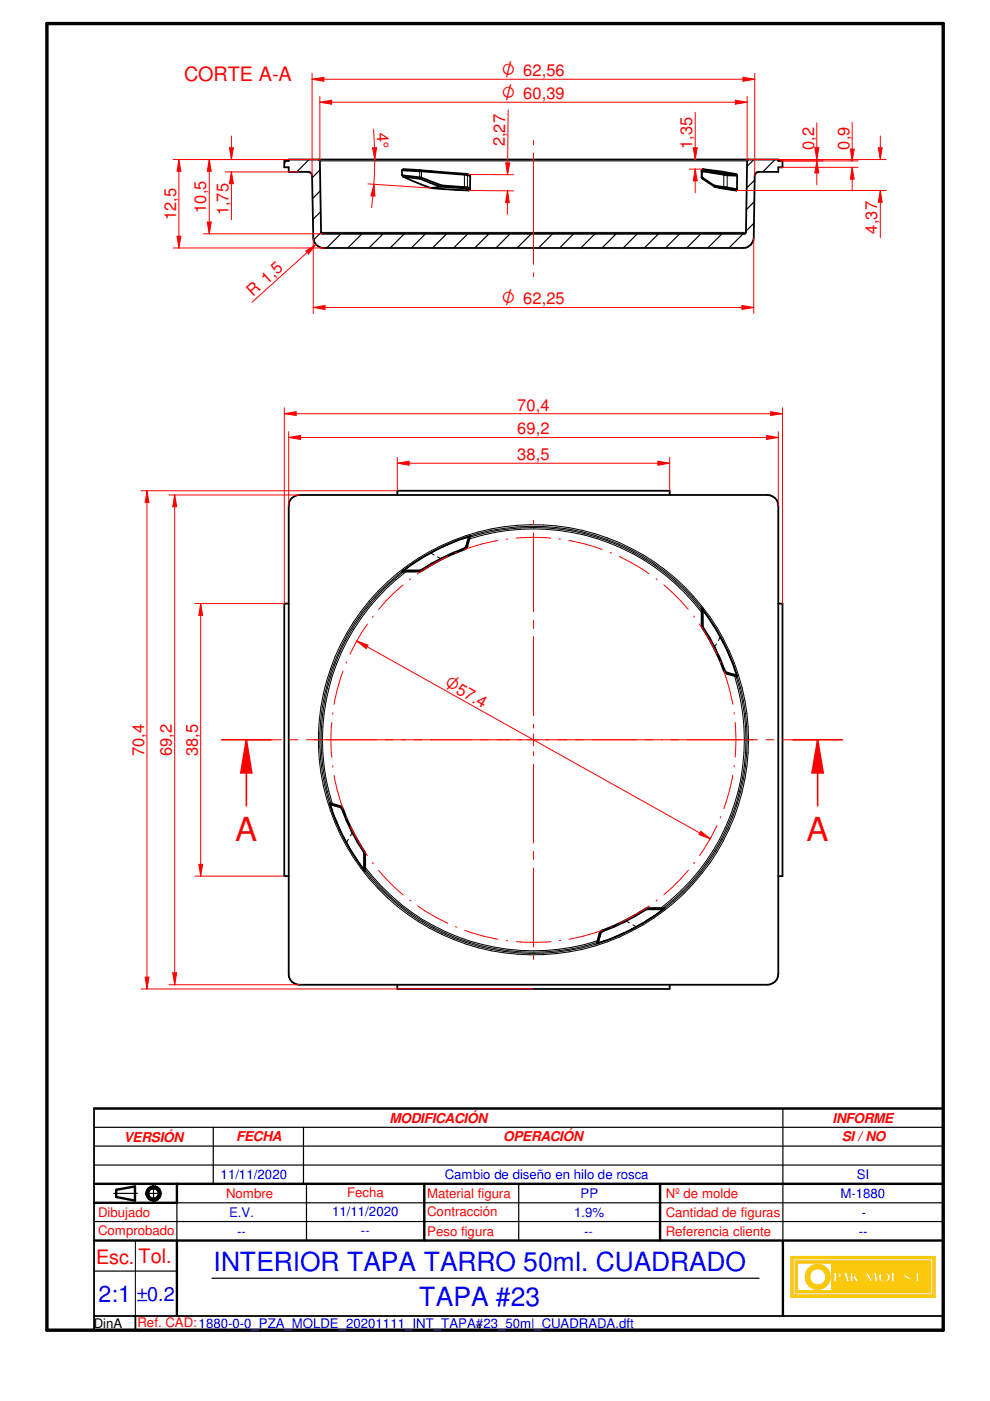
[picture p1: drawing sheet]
<svg xmlns="http://www.w3.org/2000/svg" width="210mm" height="297mm" viewBox="0 0 210 297" stroke-linecap="round" stroke-linejoin="round" font-family="sans-serif">
<path d="M9.9 5h190.1v277h-190.1z" fill="none" stroke="#000" stroke-width=".72"/>
<g fill="none" stroke="#000" stroke-width=".51">
<path d="M19.9 255h17.6M19.9 251h180.1M24.6 252.3v1.5M28.6 251.5v3.1M140 251v12M19.9 263h180.1M166 263v16"/>
<circle cx="32.5" cy="253" r="1.5"/>
<circle cx="32.6" cy="253" r="1.14"/>
</g>
<path d="M19.9 235v47h180.1v-47M19.9 279h180.1M28.7 279v3" fill="none" stroke="#000" stroke-width=".38"/>
<g fill="none" stroke="#000" stroke-width=".25">
<path d="M45.2 239v12M64.3 239v12M166 235v28M19.9 247h180.1M19.9 259h180.1M24.1 253h5M30.8 253h3.5M32.6 251.3v3.5M37.5 255v8M65 251v12M110 251v12M19.9 269.5h17.6"/>
<path d="M45 271h116"/>
</g>
<g fill="#faca0a">
<path d="M167.7 266.4v8.6h30.5v-8.6zM168.1 266.9h29.7v7.7h-29.7z" fill-rule="evenodd"/>
<path d="M168.6 267.3v6.8h28.7v-6.8zM193.1 271.5a.3 .3 0 0 1 .6 0 .3 .3 0 0 1-.6 0zM194.2 269.7h.6v1.9h.8v.2h-1.4zM195.9 271.4l.4-.1v.4l-.3 .1zM169.1 267.8h7.2v5.8h-7.2zM176.8 269.7h.8a.61 .61 0 0 1 .8 .5 .61 .61 0 0 1-.6 .7h-.4v.9h-.6zM179 269.7h.5l.6 2.1h-.6l-.1-.4h-.6l-.2 .4h-.2zM180.3 269.7h.5v.9l.8-.9h.3l-.5 .7 .7 1.4h-.7l-.5-.9-.1 .9h-.5zM182.2 270.6h.8v.2h-.8zM183.7 269.7h.3l.7 1.4 .8-1.4h.3l.3 2.1h-.6l-.1-1.2-.7 1.2h-.2l-.6-1.2-.2 1.2h-.4zM186.4 270.2a1.19 1.19 0 0 1 1.7-.4 1.19 1.19 0 0 1 .3 1.7 1.2 1.2 0 0 1-1.5 .2 1.2 1.2 0 0 1-.5-1.5zM189 269.7h.6v1.9h.8v.2h-1.4zM191.6 270a.73 .73 0 0 1 .8-.3 .73 .73 0 0 1 .6 .6l-.3 .1a.35 .35 0 0 0-.3-.5 .35 .35 0 0 0-.4 .4l.3 .1a.74 .74 0 0 1 .6 1.1 .74 .74 0 0 1-1.2 .1l-.1-.5h.2v.3a.35 .35 0 0 0 .5 .2 .35 .35 0 0 0 .1-.5 .88 .88 0 0 1-.8-1.1z" fill-rule="evenodd"/>
</g>
<g fill="none" stroke="#faca0a" stroke-width=".25">
<path d="M176.8 269.7h.8a.63 .63 0 0 1 .7 .3 .63 .63 0 0 1 0 .8l-.9 .1v.9h-.6zM179 269.7h.5l.6 2.1h-.6l-.1-.4h-.6l-.2 .4h-.2zM180.3 269.7h.5v.9l.8-.9h.3l-.5 .7 .7 1.4h-.7l-.5-.9-.1 .9h-.5zM183.7 269.7h.3l.7 1.4 .8-1.4h.3l.3 2.1h-.6l-.1-1.2-.7 1.2h-.2l-.6-1.2-.2 1.2h-.4zM186.4 270.2a1.19 1.19 0 0 1 1.7-.4 1.19 1.19 0 0 1 .3 1.7 1.2 1.2 0 0 1-1.5 .2 1.2 1.2 0 0 1-.5-1.5zM191.8 271.3h.1M192.2 271.7l-.4-.3v-.3h-.2a.73 .73 0 0 0 .4 .7 .73 .73 0 0 0 .8-.1M192.2 271.7h.1M192.2 269.7l-.4 .2-.2 .4a1.24 1.24 0 0 0 .9 1l.1 .1M192.3 269.7h.1M192.3 269.7l.6 .3 .1 .3-.3 .1a.35 .35 0 0 0-.3-.5 .35 .35 0 0 0-.4 .4l1 .6-.2 .8M192.3 270.4h.1"/>
<path d="M192.6 271.4h.1M192.6 271.4l-.4 .3M192.8 271.7h.1"/>
</g>
<path d="M171.3 269.1a2.65 2.65 0 0 1 2.9-.9 2.65 2.65 0 0 1 1.8 2.4h-.9a1.75 1.75 0 0 0-2.6-1.4 1.75 1.75 0 0 0 0 3 1.75 1.75 0 0 0 2.6-1.4h.9a2.66 2.66 0 0 1-3.6 2.4 2.66 2.66 0 0 1-1.1-4.1z" fill-rule="evenodd" fill="#faca0a"/>
<path d="M171.5 268.9a2.65 2.65 0 0 1 2.8-.7 2.65 2.65 0 0 1 1.7 2.4h-.9a1.74 1.74 0 0 0-2.6-1.4 1.74 1.74 0 0 0 0 3 1.74 1.74 0 0 0 2.6-1.4h.9a2.65 2.65 0 0 1-3.7 2.3 2.65 2.65 0 0 1-.8-4.2z" fill="none" stroke="#faca0a" stroke-width=".25"/>
<path d="M177.4 270l.4 .2v.4l-.3 .2h-.1z" fill-rule="evenodd" fill="#faca0a"/>
<path d="M177.4 270l.4 .2v.4l-.3 .2h-.1z" fill="none" stroke="#faca0a" stroke-width=".25"/>
<path d="M179.1 270.3l.2 .8h-.5z" fill="#faca0a"/>
<path d="M179.1 270.3l.2 .8h-.5z" fill="none" stroke="#faca0a" stroke-width=".25"/>
<path d="M187.1 270.2a.65 .65 0 0 1 .8-.1 .65 .65 0 0 1 .3 .7 .68 .68 0 0 1-.7 .9 .68 .68 0 0 1-.6-.9z" fill-rule="evenodd" fill="#faca0a"/>
<g fill="none" stroke="#faca0a" stroke-width=".25">
<path d="M167.7 266.4h30.5v8.6h-30.5zM168.1 266.9h29.7v7.7h-29.7zM168.6 267.3h28.7v6.8h-28.7zM169.1 267.8h7.2v5.8h-7.2zM182.2 270.6h.8v.2h-.8zM187.2 270l.3-.1a.9 .9 0 0 1 .6 .9 .9 .9 0 0 1-.6 .9 .96 .96 0 0 1-.3-1.7zM189 269.7h.6v1.9h.8v.2h-1.4zM194.2 269.7h.6v1.9h.8v.2h-1.4zM195.9 271.4l.4-.1v.4l-.3 .1z"/>
<circle cx="193.4" cy="271.5" r=".27"/>
</g>
<path d="M19.9 235h180.1M24.6 253.8l4 .8M28.6 251.5l-4 .8M37.5 251v4M90 251v12M37.5 263v16" fill="none" stroke="#000" stroke-width=".51"/>
<g fill="none" stroke="#000" stroke-width=".25">
<path d="M60.7 34.1l-.4 .5M65.5 33.8l-2.6 2.6M67.8 36l-1.6 1.7M159.9 33.8l-1.5 1.5M160 38.2l-1.7 1.7M164.3 33.8l-2.6 2.6M67.9 40.5l-1.6 1.6M68 44.9l-1.7 1.6M68.1 49.3l-1.6 1.6M72.3 49.6l-3 3M76.8 49.6l-3.1 3M81.2 49.6l-3 3"/>
<path d="M85.7 49.6l-3 3M90.2 49.6l-3 3M94.7 49.6l-3 3M99.2 49.6l-3 3M103.7 49.6l-3 3M108.2 49.6l-3 3M112.6 49.6l-3 3M117.1 49.6l-2.9 3M121.6 49.6l-2.9 3M126.2 49.6l-3.1 3M130.6 49.6l-3 3M135.1 49.6l-3 3"/>
<path d="M139.6 49.6l-3 3M144.1 49.6l-3 3M148.6 49.6l-3 3M153.1 49.6l-3 3M157.6 49.6l-3 3M159.9 47.3l-1.7 1.7M159.9 42.8l-1.7 1.6M19.9 239h180.1M19.9 235h180.1M45.2 235h.1M64.3 235h.1M19.9 243h180.1"/>
<path d="M37.5 255h162.5"/>
</g>
<g fill="none" stroke="#000" stroke-width=".21">
<path d="M67.8 34.1h90.6M89 36.3l-.1 1.6M89 36.1l.1 .2M89.3 36.1l.1 1.6M98.4 36.8l.2 .2M98.5 37v2.7M98.6 39.7l-.2 .2M98.8 36.9l.3 .2M99.1 39.7l-.3 .3M99.1 37.2v2.6M149 36.1l-.2 .2M149.1 36.1l-.2 .2v1.3"/>
<path d="M153.5 37v2.7M153.5 39.7l.2 .2M153.7 36.8l-.2 .2M154 39.7l.2 .3M154.2 36.9l-.2 .2M154.2 37.2v2.6M68.1 49.3h90.1M89.3 118.4l-1.9 1.3M91.4 117.3l-1 .5M91.4 117.3l.6 .3M91.9 119.3l-1.3 .8M92.6 116.6l-1.2 .7"/>
<path d="M92.8 118.1l.6 .4-.7 .3M93.6 118.6h.1M94.2 118.1l-.7 .4M96.6 114.8l-2.7 1.2M96.7 117l-1.6 .6M98.4 116.3l.2 .2M98.4 116.3l-.8 .3M99 115.1l-.2 .7 .3 .2M99.4 113.8l-1.4 .5M99.4 113.8h.1M99.4 113.8l-.2 .6M99.5 114.3a44.7 44.7 0 0 1 49.3 15.5"/>
<path d="M99.6 113.9a45.1 45.1 0 0 1 49.2 15.5M85.3 121.2h.1M85.6 121.2a45 45 0 0 0-15.5 49.1M86.1 121.2a44.6 44.6 0 0 0-15.6 49.2M86.4 120.4l-.9 .6h1.2M87.8 121h1.2M89 120.9l.1 .3M89.3 120.9v.1M89.8 120.5l-.6 .5M148.9 131.6v1.1M149 132.9l.4 .7M149 132.8h-.2"/>
<path d="M149.1 133.1h-.2M149.6 130.2l-.7-1v1.2M149.9 134.3l.8 1.4M150.3 131.1l1.3 2M151.1 136.5l.4 .7M151.5 137.2h.1M151.5 137.2l.4 .8M151.9 136.5l-.4 .7M152.1 134.1l.6 1M152.3 138.9l.7 1.6M152.7 135.1l.7 1.3M152.7 135.1l-.4 .7"/>
<path d="M154.1 137.7l1.1 2.7M153.4 141.4l.3 .8M153.7 142.2l-.2 .1M154 142.8l.2-.2 .6 .2M155.5 143l.7 .1M155.7 141.8l.5 1.3M155.7 143.3a44.8 44.8 0 0 1-15.6 49.2M156.1 143.4a44.9 44.9 0 0 1-15.5 49.1M156.2 143.1v.2M70 170.5l.1 .1M70.1 170.6l.4 1.3M70.1 170.6l.6 .2"/>
<path d="M71 173.4l1.2 2.6M71.4 170.9l.6 .2 .2-.2M72.5 171.5l.4 .8M72.7 171.4l-.2 .2M72.9 177.4l.6 1.2M73.2 173.2l.7 1.7M73.5 178.6l.5 1M73.9 177.9l-.4 .7M74.3 175.8l.4 .8M74.7 176.5l-.4 .7M74.7 176.6l.4 .6M74.8 176.5l-.1 .1"/>
<path d="M74.8 176.3v.1M75.5 178l.8 1.4M74.6 180.6l1.3 2M76.8 180.1l.4 .7M77.3 183.3v1.2l-.7-.9M77.3 181v1.1M77.3 180.6l-.2 .1M77.4 183.9a44.7 44.7 0 0 0 49.3 15.6M77.4 184.4a45 45 0 0 0 49.2 15.4M77.4 180.9l-.2 .1M126.7 199.9h.1M127 199.3l-.2 .6"/>
<path d="M127.2 197.8l.1 .2-.1 .6M128.1 199.4l-1.3 .5M128.6 197.1l-.8 .3-.2-.1M131.1 196l-1.6 .8M132 195.7l.8-.4 .6 .4M132.2 197.8l-2.6 1.2M132.7 195.2h.1M133.5 194.9l-.7 .3M134.2 196.1l.7 .4M134.9 196.5l-1.3 .6M135.6 193.7l-1.4 .8M135.8 195.9l-.9 .6"/>
<path d="M136.9 192.7v.2M137.1 192.7l-.7 .5M137.1 192.5l.1 .3M137.2 192.7h1.2M138.9 194.1l-2 1.2M139.6 192.7h1.1l-.9 .6M141 192.5l-.1 .1M28.7 263v16"/>
<circle cx="113.1" cy="156.9" r="45.3"/>
<circle cx="113.1" cy="156.9" r="45.6"/>
</g>
<g fill="none" stroke="#000" stroke-width=".38">
<path d="M60.3 34.1h.9v-.3h103.8v.3h.9v1.4h-.9v.9h-4.2l-.7 .4-.1 .4-.2 13.2a2.24 2.24 0 0 1-2.2 2.2h-88.9a2.24 2.24 0 0 1-2.3-2.2l-.3-13.6-.7-.4h-4.2v-.9h-.9zM67.5 33.8l.3 .3 .3 15.2 .3 .3h89.4l.4-.3 .2-15.2 .3-.3M85.2 36.1l13.9 1M85.2 36.1l.4-.2 12.8 .9a1.33 1.33 0 0 1 1.3 .5M85.2 36.1l.1 1.1M85.3 37.2l.2 .3M85.3 37.2l3.6 .4M85.5 37.5l5.9 2.4M85.5 37.5l3.7 .4M89 37.6l4.7 1.7M89.2 37.9l4.2 1.7-2 .3M89.4 37.6l-.2 .3"/>
<path d="M91.4 39.9l8 .5M93.7 39.3l5.4 .4M93.7 39.3l-.3 .3 5.4 .4M99.1 37.2l.6 .1M99.1 39.8l.6 .3M99.7 37.3v2.8M148.8 37.6h.1M148.9 37.6l2.5 1.7M148.9 37.6l.1 .3 2.5 1.7M148.9 36.3l4.6 .7M149 35.9v.2M149 35.9l-.2 .2v1.5l.1 .3"/>
<path d="M149 35.9l4.2 .5 3 .6M149 36.1l4.7 .7 2.5 .2M151.4 39.3l4.9 .8M151.4 39.3l.1 .3M151.5 39.6l4.7 .8M153.5 37l2.8 .3M156.2 37l.1 .3M156.3 37.3v2.8M98.8 40l.6 .4M99.7 40.1l-.3 .3M156.3 40.1l-.1 .3M61.8 105.6l1.1-.6 .6-.1h99.3a2.31 2.31 0 0 1 2.2 2.3v99.3a2.31 2.31 0 0 1-2.2 2.3h-99.3a2.24 2.24 0 0 1-2.3-2.3v-99.3l.1-.6z"/>
<path d="M84.2 104.9v-.8h57.8v.8M99.4 113.7h.3l-.6 2.3-.5 .5a49.6 49.6 0 0 0-9.5 4.7h-3.9l.4-.3M99.4 113.7a45.6 45.6 0 0 0-13.8 7.2M99.4 113.7l-.6 2.1-.4 .5a53.4 53.4 0 0 0-9.4 4.6h-3.4M61.2 128h-.9v57.8h.9M149 129.3l-.2-.3v3.8l.1 .3a56.5 56.5 0 0 1 4.8 9.5l2.6 .9-.1-.3M149 129.3a46.5 46.5 0 0 1 7.2 13.9M149 129.3l.1 3.8a52.2 52.2 0 0 1 4.8 9.4l2.3 .7M165 128h.9v57.8h-.9M70 170.6l-.1-.3 2.1 .6 .7 .5a49.6 49.6 0 0 0 4.7 9.5v3.8l-.2-.3M70 170.6a46.5 46.5 0 0 0 7.2 13.8M70 170.6l2.3 .7a48.4 48.4 0 0 0 4.8 9.4l.1 3.7"/>
<path d="M140.7 192.8l.3-.3h-3.9l-.2 .2a59.8 59.8 0 0 1-9.5 4.8l-.3 .5-.6 2.1 .3-.1M140.7 192.8a45.2 45.2 0 0 1-13.9 7.2M140.7 192.8l-3.8 .1a52.2 52.2 0 0 1-9.4 4.8l-.7 2.3M84.2 208.8v.9h57.8v-.9"/>
</g>
<g fill="#000">
<circle cx="99.1" cy="39.7" r=".19"/>
<circle cx="99.1" cy="37.1" r=".19"/>
<circle cx="148.8" cy="36.3" r=".19"/>
<circle cx="148.8" cy="37.6" r=".19"/>
<circle cx="148.9" cy="36.3" r=".19"/>
<circle cx="149" cy="37.9" r=".19"/>
<circle cx="149" cy="36.1" r=".19"/>
<circle cx="153.5" cy="37" r=".19"/>
<circle cx="98.8" cy="40" r=".19"/>
</g>
<g fill="none" stroke="#f00" stroke-width=".21">
<path d="M113.1 29.8v.9M113.1 32.5v23.5M165.4 35.5h16.5M165.4 34.1h16.5M180.7 35.5l.4 2.5h-.8zM113.1 57.8v.9M113.1 110.3v.9M113.1 113v16.7M113.1 131.5v1.7M113.1 135v16.7M66.6 156.8h.8M69.3 156.8h16.7"/>
<path d="M87.8 156.8h1.7M91.3 156.8h16.7M109.8 156.8h.8M111.8 156.8h2.5M113.1 153.5v.8M113.1 155.6v2.5M113.1 159.4v.8M115.6 156.8h.8M118.2 156.8h16.8M136.7 156.8h1.8M140.3 156.8h16.7M158.7 156.8h.9"/>
<path d="M113.1 162v16.7M113.1 180.5v1.7M113.1 184v16.7M113.1 202.5v.9"/>
</g>
<path d="M180.7 35.5l.4 2.5h-.8z" fill="#f00"/>
<path d="M180.3 31.6h.8l-.4 2.5z" fill="none" stroke="#f00" stroke-width=".21"/>
<path d="M180.3 31.6h.8l-.4 2.5z" fill="#f00"/>
<path d="M165 33.8h9.5M165.4 34.1h9.1M172.8 31.3h.8l-.4 2.5zM180.7 25.9v8.2M180.7 35.5v5" fill="none" stroke="#f00" stroke-width=".21"/>
<path d="M172.8 31.3h.8l-.4 2.5z" fill="#f00"/>
<path d="M173.2 34.1l.4 2.6h-.8z" fill="none" stroke="#f00" stroke-width=".21"/>
<path d="M173.2 34.1l.4 2.6h-.8z" fill="#f00"/>
<path d="M158.7 33.8h29.2M173.2 26.1v7.7M173.2 34.1v5.1M186.2 31.3h.8l-.4 2.5zM156.2 40.4h31.7" fill="none" stroke="#f00" stroke-width=".21"/>
<path d="M186.2 31.3h.8l-.4 2.5z" fill="#f00"/>
<path d="M186.6 40.4l.4 2.5h-.8z" fill="none" stroke="#f00" stroke-width=".21"/>
<path d="M186.6 40.4l.4 2.5h-.8z" fill="#f00"/>
<path d="M146.1 35.9h2.9M147 31.3h.8l-.4 2.5zM186.6 28.8v5M186.6 40.4v10" fill="none" stroke="#f00" stroke-width=".21"/>
<path d="M147 31.3h.8l-.4 2.5z" fill="#f00"/>
<path d="M147.4 35.9l.4 2.5h-.8z" fill="none" stroke="#f00" stroke-width=".21"/>
<path d="M147.4 35.9l.4 2.5h-.8z" fill="#f00"/>
<path d="M36.7 33.8h27.6M37.9 33.8l.5 2.5h-.9zM147.4 23.8v10M147.4 35.9v5M36.7 52.6h32" fill="none" stroke="#f00" stroke-width=".21"/>
<path d="M37.9 33.8l.5 2.5h-.9z" fill="#f00"/>
<path d="M37.5 50.1h.9l-.5 2.5z" fill="none" stroke="#f00" stroke-width=".21"/>
<path d="M37.5 50.1h.9l-.5 2.5z" fill="#f00"/>
<path d="M37.9 33.8v18.8M43.1 33.8h24.4M43.1 49.6h25.3M43.9 47.1h.9l-.4 2.5z" fill="none" stroke="#f00" stroke-width=".21"/>
<path d="M43.9 47.1h.9l-.4 2.5z" fill="#f00"/>
<path d="M44.4 33.8l.4 2.5h-.9z" fill="none" stroke="#f00" stroke-width=".21"/>
<path d="M44.4 33.8l.4 2.5h-.9z" fill="#f00"/>
<path d="M44.4 33.8v15.8M47.8 36.4h15.5M47.8 33.8h13.4M49.1 36.4l.4 2.5h-.9z" fill="none" stroke="#f00" stroke-width=".21"/>
<path d="M49.1 36.4l.4 2.5h-.9z" fill="#f00"/>
<path d="M48.6 31.3h.9l-.4 2.5z" fill="none" stroke="#f00" stroke-width=".21"/>
<path d="M48.6 31.3h.9l-.4 2.5z" fill="#f00"/>
<path d="M49.1 28.8v5M49.1 36.4v10.2M66.4 50.4v16.1M159.8 50.4v16.1M66.4 65.2l2.5-.4v.8z" fill="none" stroke="#f00" stroke-width=".21"/>
<path d="M66.4 65.2l2.5-.4v.8z" fill="#f00"/>
<path d="M157.3 64.8l2.5 .4-2.5 .4z" fill="none" stroke="#f00" stroke-width=".21"/>
<path d="M157.3 64.8l2.5 .4-2.5 .4z" fill="#f00"/>
<path d="M67.8 20.4v13.7M155.9 21.3l2.5 .4-2.5 .4zM158.4 20.4v13.7M66.4 65.2h93.4" fill="none" stroke="#f00" stroke-width=".21"/>
<path d="M155.9 21.3l2.5 .4-2.5 .4z" fill="#f00"/>
<path d="M67.8 21.7l2.5-.4v.8z" fill="none" stroke="#f00" stroke-width=".21"/>
<path d="M67.8 21.7l2.5-.4v.8z" fill="#f00"/>
<path d="M66.2 15.6v21.6M66.2 16.8l2.5-.4v.8zM160 15.6v21.6M67.8 21.7h90.6" fill="none" stroke="#f00" stroke-width=".21"/>
<path d="M66.2 16.8l2.5-.4v.8z" fill="#f00"/>
<path d="M157.5 16.4l2.5 .4-2.5 .4z" fill="none" stroke="#f00" stroke-width=".21"/>
<path d="M157.5 16.4l2.5 .4-2.5 .4z" fill="#f00"/>
<path d="M66.2 16.8h93.8M64.9 53.2l2.1-1.3-1.6 1.9zM67 51.9l-13.6 12.2" fill="none" stroke="#f00" stroke-width=".21"/>
<path d="M64.9 53.2l2.1-1.3-1.6 1.9z" fill="#f00"/>
<path d="M99.4 37h9.5M99.4 40.4l9.5 .1M107.6 40.4l.4 2.6-.8-.1z" fill="none" stroke="#f00" stroke-width=".21"/>
<path d="M107.6 40.4l.4 2.6-.8-.1z" fill="#f00"/>
<path d="M107.2 34.5h.9l-.5 2.5z" fill="none" stroke="#f00" stroke-width=".21"/>
<path d="M107.2 34.5h.9l-.5 2.5z" fill="#f00"/>
<g fill="none" stroke="#f00" stroke-width=".21">
<path d="M107.7 23.3l-.1 13.7M107.6 40.4v5.1M156 156.8l-.1 3.7M74.3 175.1l1.2 2.4 2.4 3.9M152 175a35.7 35.7 0 0 1-3.7 6.4M152.8 173.1l-.1 .3M155.4 164.4a38.5 38.5 0 0 1-1.9 7M155.7 162.3v.3M79 182.9l.2 .2M80.3 184.5l3.4 3.7 1.8 1.5M86.9 190.8l.2 .2M88.6 192.1a41.2 41.2 0 0 0 6.3 3.6"/>
<path d="M96.6 196.5l.3 .1M98.5 197.2a38.5 38.5 0 0 0 7.1 1.9M107.4 199.4l.3 .1M109.5 199.6a39.7 39.7 0 0 0 7.3 0M118.9 199.4h-.3M127.7 197.2a41 41 0 0 1-7.1 1.9M129.7 196.5l-.3 .1M137.7 192.1l-3.9 2.4-2.5 1.2M139.4 190.8l-.3 .2M146 184.5l-1.6 1.8-3.6 3.4M147.3 182.8l-.2 .3"/>
</g>
<path d="M94.8 118l-2.4 1.3-3.9 2.4M77.9 132.3a41.2 41.2 0 0 0-3.7 6.4M79.1 130.6l-.1 .3M85.4 124l-3.6 3.5-1.5 1.7M87.1 122.7l-.3 .2M70.4 153.2a32.1 32.1 0 0 0 0 7.4M70.6 151.1l-.1 .3M72.7 142.3a38.5 38.5 0 0 0-1.9 7.1M73.5 140.3l-.1 .3M70.5 162.3l.1 .3M70.9 164.4a32.7 32.7 0 0 0 1.9 7.1M73.4 173.2l.1 .2" fill="none" stroke="#f00" stroke-width=".21"/>
<path d="M96.8 117.1l-.3 .2M105.5 114.6a41 41 0 0 0-7 1.9M107.6 114.3h-.3M109.4 114.1a39.7 39.7 0 0 1 7.4 0M118.5 114.3h.3M120.6 114.6a38.5 38.5 0 0 1 7.1 1.9M129.4 117.1l.3 .2M131.3 118l4.8 2.6 1.5 1.1M139.1 122.7l.2 .2M140.8 124l3.6 3.5 1.5 1.7M147.1 130.6l.1 .3M148.3 132.3l2.4 3.9 1.3 2.4" fill="none" stroke="#f00" stroke-width=".21"/>
<path d="M75.6 135.9l75 41.9M152.7 140.3l.1 .2M153.5 142.2a41 41 0 0 1 1.9 7.1M155.7 151.1v.3M155.9 153.2l.1 3.6M148.6 176.2l2 1.6-2.4-.8z" fill="none" stroke="#f00" stroke-width=".21"/>
<path d="M148.6 176.2l2 1.6-2.4-.8z" fill="#f00"/>
<path d="M75.6 135.9l2.4 .9-.4 .7z" fill="none" stroke="#f00" stroke-width=".21"/>
<path d="M75.6 135.9l2.4 .9-.4 .7z" fill="#f00"/>
<path d="M60.3 86.4v41.6M60.3 87.7l2.5-.4v.8zM165.9 86.4v41.6" fill="none" stroke="#f00" stroke-width=".21"/>
<path d="M60.3 87.7l2.5-.4v.8z" fill="#f00"/>
<path d="M163.4 87.3l2.5 .4-2.5 .4z" fill="none" stroke="#f00" stroke-width=".21"/>
<path d="M163.4 87.3l2.5 .4-2.5 .4z" fill="#f00"/>
<path d="M60.3 87.7h105.6M61.2 91.5v15.7M61.2 92.8l2.5-.5v.9zM165 91.5v15.7" fill="none" stroke="#f00" stroke-width=".21"/>
<path d="M61.2 92.8l2.5-.5v.9z" fill="#f00"/>
<path d="M162.5 92.3l2.5 .5-2.5 .4z" fill="none" stroke="#f00" stroke-width=".21"/>
<path d="M162.5 92.3l2.5 .5-2.5 .4z" fill="#f00"/>
<path d="M61.2 92.8h103.8M84.2 97v7.1M84.2 98.2l2.5-.4v.8zM142 97v7.1" fill="none" stroke="#f00" stroke-width=".21"/>
<path d="M84.2 98.2l2.5-.4v.8z" fill="#f00"/>
<path d="M139.5 97.8l2.5 .4-2.5 .4z" fill="none" stroke="#f00" stroke-width=".21"/>
<path d="M139.5 97.8l2.5 .4-2.5 .4z" fill="#f00"/>
<path d="M84.2 98.2h57.8M29.9 104.1h54.3M31.2 104.1l.4 2.5h-.8zM29.9 209.7h83.2" fill="none" stroke="#f00" stroke-width=".21"/>
<path d="M31.2 104.1l.4 2.5h-.8z" fill="#f00"/>
<path d="M30.8 207.2h.8l-.4 2.5z" fill="none" stroke="#f00" stroke-width=".21"/>
<path d="M30.8 207.2h.8l-.4 2.5z" fill="#f00"/>
<path d="M31.2 104.1v105.6M35.8 104.9h27.7M37 104.9l.5 2.5h-.9zM35.8 208.8h27.7" fill="none" stroke="#f00" stroke-width=".21"/>
<path d="M37 104.9l.5 2.5h-.9z" fill="#f00"/>
<path d="M36.6 206.2h.9l-.5 2.6z" fill="none" stroke="#f00" stroke-width=".21"/>
<path d="M36.6 206.2h.9l-.5 2.6z" fill="#f00"/>
<path d="M37 104.9v103.9M41.3 128h19M41.3 185.8h19M42.2 183.3h.8l-.5 2.5z" fill="none" stroke="#f00" stroke-width=".21"/>
<path d="M42.2 183.3h.8l-.5 2.5z" fill="#f00"/>
<path d="M42.5 128l.5 2.5h-.8z" fill="none" stroke="#f00" stroke-width=".21"/>
<path d="M42.5 128l.5 2.5h-.8z" fill="#f00"/>
<g fill="none" stroke="#f00" stroke-width=".21">
<path d="M42.5 128v57.8M52.2 156.8h7.4M61.4 156.8h1.8M64.9 156.8h14.9M81.6 156.8h1.8M85.1 156.8h14.9M101.8 156.8h1.7M105.3 156.8h14.9M122 156.8h1.7M125.5 156.8h14.9M142.2 156.8h1.7M145.7 156.8h14.9"/>
<path d="M162.4 156.8h1.7M165.9 156.8h7.5"/>
</g>
<path d="M57.5 156.8h-5.3v14.1M168.1 156.8h5.3" fill="none" stroke="#f00" stroke-width=".34"/>
<path d="M52.2 156.8l1.2 7.1h-2.3z" fill="#f00"/>
<path d="M52.2 156.8l1.2 7.1h-2.3zM173.4 156.8v14.1" fill="none" stroke="#f00" stroke-width=".34"/>
<path d="M173.4 156.8l1.1 7.1h-2.3z" fill="#f00"/>
<path d="M47 156.8h5.2M173.4 156.8l1.1 7.1h-2.3zM173.4 156.8h5.2" fill="none" stroke="#f00" stroke-width=".34"/>
<path d="M91.4 39.9l2.7 .1M94.9 40.1l.7 .1M96.4 40.2l2.7 .2" fill="none" stroke="#000" stroke-width=".21"/>
<path d="M78 39l13.4 .9M79.3 39.1l.2 2.5-.8-.1z" fill="none" stroke="#f00" stroke-width=".21"/>
<path d="M79.3 39.1l.2 2.5-.8-.1z" fill="#f00"/>
<path d="M79 31.3h.8l-.3 2.5z" fill="none" stroke="#f00" stroke-width=".21"/>
<path d="M79 31.3h.8l-.3 2.5z" fill="#f00"/>
<path d="M79.2 27.4a78.8 78.8 0 0 1-.4 16.6" fill="none" stroke="#f00" stroke-width=".21"/>
<g font-size="7" fill="#f00">
<text x="49.9" y="178.3">A</text>
<text x="171" y="178.3">A</text>
</g>
<g font-size="5.6" fill="#00f">
<text x="45.3" y="269.4">INTERIOR TAPA TARRO 50ml. CUADRADO</text>
<text x="88.9" y="276.9">TAPA #23</text>
</g>
<text font-size="4.9" fill="#00f" x="20.9" y="276">2:1</text>
<g font-size="4.2" fill="#f00">
<text x="39" y="17.1">CORTE A-A</text>
<text x="20.4" y="267.9">Esc.</text>
<text x="29.3" y="267.9">Tol.</text>
</g>
<text font-size="4.2" fill="#00f" x="28.9" y="275.8">±0.2</text>
<g font-size="3.9" fill="#f00">
<text x="106.4" y="16.2">O 62,56</text>
<text x="106.4" y="21">O 60,39</text>
<text x="106.4" y="64.6">O 62,25</text>
<text x="94.1" y="145.5" transform="rotate(29 94.1 145.5)">O57.4</text>
</g>
<g font-size="3.5" fill="#f00">
<text x="79.9" y="28.2" transform="rotate(87 79.9 28.2)">4°</text>
<text x="107.1" y="31" transform="rotate(-90 107.1 31)">2,27</text>
<text x="146.8" y="31.5" transform="rotate(-90 146.8 31.5)">1,35</text>
<text x="172.6" y="31.8" transform="rotate(-90 172.6 31.8)">0,2</text>
<text x="180.1" y="31.7" transform="rotate(-90 180.1 31.7)">0,9</text>
<text x="37.3" y="46.7" transform="rotate(-90 37.3 46.7)">12,5</text>
<text x="43.7" y="45.1" transform="rotate(-90 43.7 45.1)">10,5</text>
<text x="48.4" y="45.7" transform="rotate(-90 48.4 45.7)">1,75</text>
<text x="186" y="49.5" transform="rotate(-90 186 49.5)">4,37</text>
<text x="53.6" y="63" transform="rotate(-42 53.6 63)">R 1,5</text>
<text x="109.7" y="87.1">70,4</text>
<text x="109.7" y="92.1">69,2</text>
<text x="109.7" y="97.6">38,5</text>
<text x="30.6" y="160.3" transform="rotate(-90 30.6 160.3)">70,4</text>
<text x="36.4" y="160.3" transform="rotate(-90 36.4 160.3)">69,2</text>
<text x="42" y="160.3" transform="rotate(-90 42 160.3)">38,5</text>
</g>
<g font-size="2.9" fill="#f00">
<text x="82.6" y="238">MODIFICACIÓN</text>
<text x="176.5" y="238">INFORME</text>
<text x="26.2" y="242.1">VERSIÓN</text>
<text x="50.1" y="242">FECHA</text>
<text x="106.7" y="242">OPERACIÓN</text>
<text x="178.5" y="242">SI / NO</text>
</g>
<g font-size="2.8" fill="#00f">
<text x="46.8" y="250">11/11/2020</text>
<text x="94.3" y="250">Cambio de diseño en hilo de rosca</text>
<text x="181.7" y="250">SI</text>
<text x="48.6" y="258">E.V.</text>
<text x="70.4" y="257.9">11/11/2020</text>
<text x="121.8" y="258">1.9%</text>
<text x="123.1" y="254">PP</text>
<text x="178.2" y="254">M-1880</text>
<text x="182.8" y="257.9">-</text>
<text x="50.3" y="262">--</text>
<text x="76.5" y="261.9">--</text>
<text x="123.8" y="262">--</text>
<text x="182.1" y="262.1">--</text>
</g>
<g font-size="2.8" fill="#f00">
<text x="20.8" y="257.9">Dibujado</text>
<text x="47.9" y="254">Nombre</text>
<text x="73.6" y="253.8">Fecha</text>
<text x="90.6" y="253.9">Material figura</text>
<text x="90.6" y="257.9">Contracción</text>
<text x="141.1" y="254">Nº de molde</text>
<text x="141.1" y="257.9">Cantidad de figuras</text>
<text x="20.8" y="261.9">Comprobado</text>
<text x="90.6" y="262">Peso figura</text>
<text x="141.1" y="262">Referencia cliente</text>
<text x="29.2" y="281.4">Ref. CAD:1880-0-0_PZA_MOLDE_20201111_INT_TAPA#23_50ml_CUADRADA.dft</text>
</g>
<text font-size="2.8" x="19.9" y="281.5">DinA</text>
<text font-size="1.7" x="101.1" y="281.7">4</text>
</svg>
